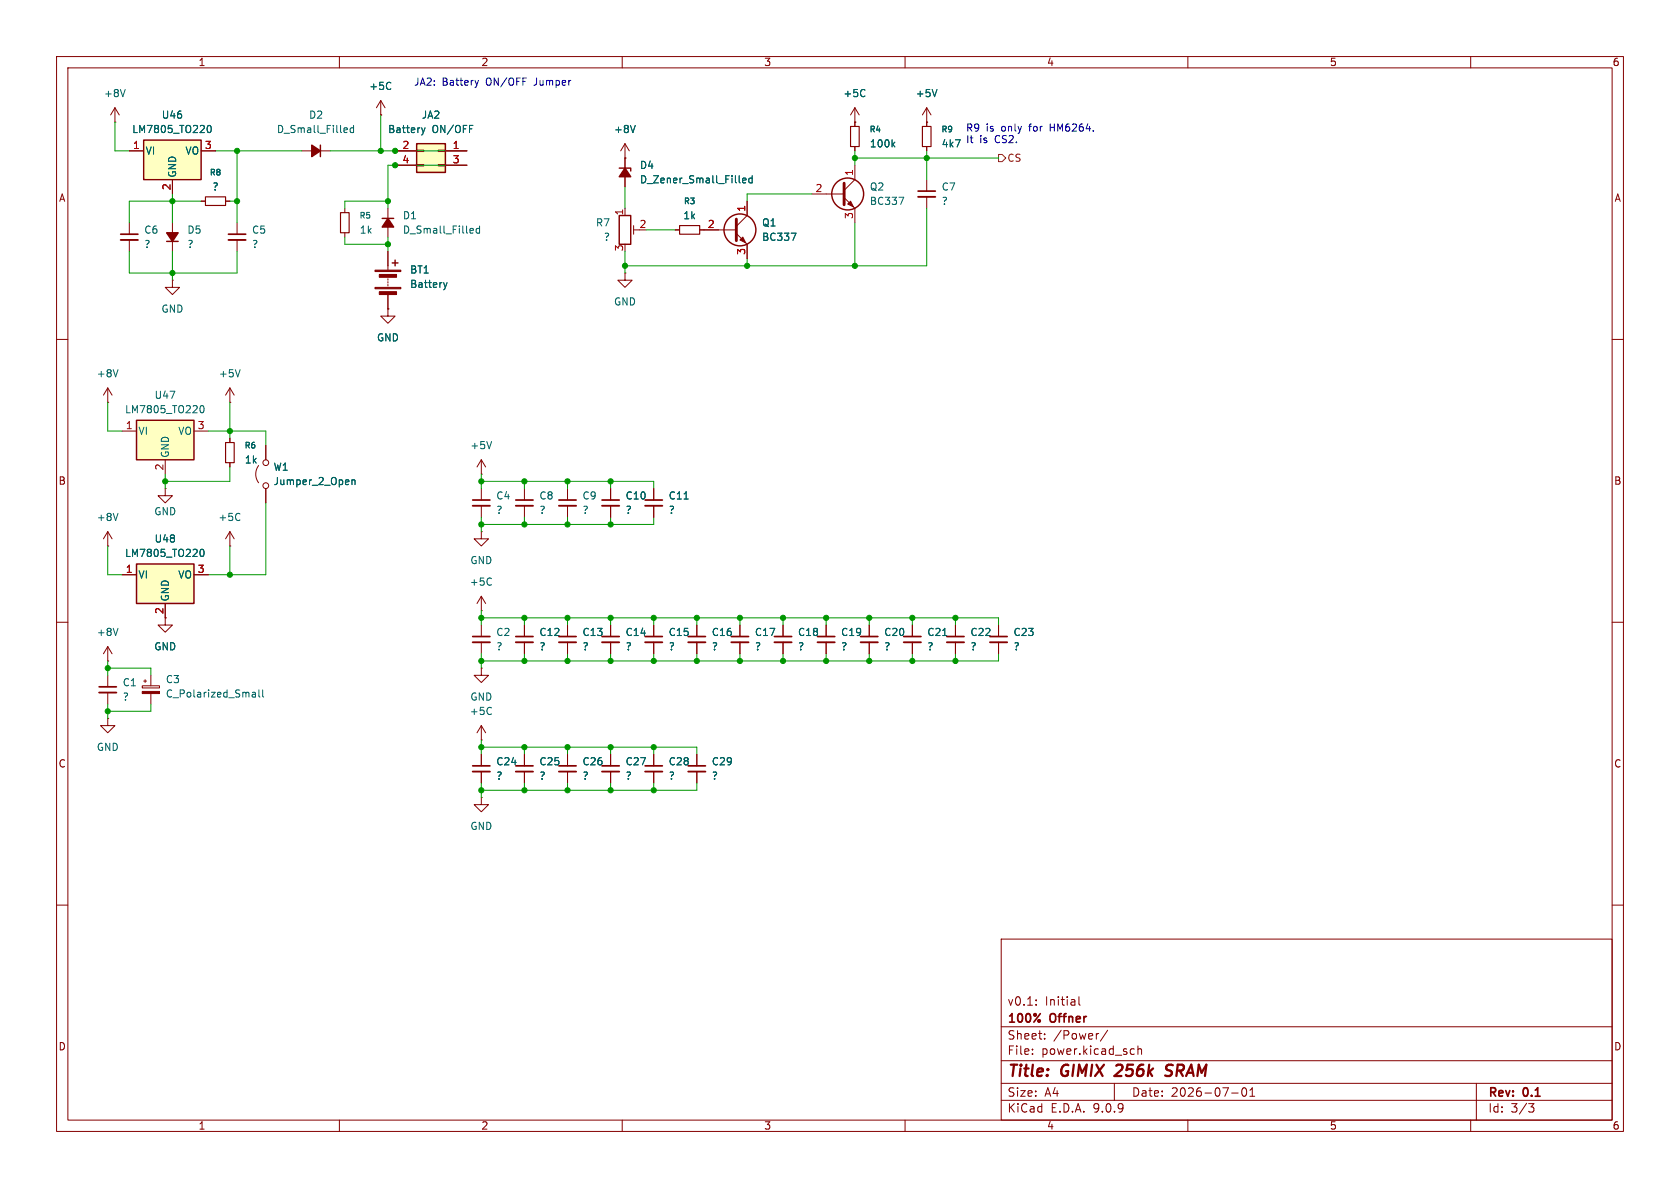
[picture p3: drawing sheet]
<svg xmlns="http://www.w3.org/2000/svg" width="297mm" height="210mm" viewBox="0 0 297 210" stroke-linecap="round" stroke-linejoin="round" font-family="sans-serif">
<g fill="none" stroke="#840000" stroke-width=".18">
<path d="M10 10h277v190h-277zM12 12h273v186h-273zM60 10v2M110 10v2M160 10v2M210 10v2M260 10v2M10 60h2M285 60h2M29.2 86.4v1.2h1.3l-1.3 1.3-1.3-1.3h1.3M29.2 86.4h.1M40.6 96.5h.1"/>
<path d="M40.6 94l-.7 1.3M40.6 94l.8 1.3M40.6 94v2.5M10 110h2M285 110h2M10 160h2M177 166h108v32h-108zM183.2 177.6v.1M183.2 176.8v.1M190.7 176.2v1.3l.3 .2M285 160h2M60 198v2"/>
<path d="M110 198v2M160 198v2M177 194.5h108M177 191.5h108M177 187.5h108M177 181.5h108M182.5 186.3v.1M182.5 185.5v.1M184.7 183.6v.1M184.7 182.8v.1M194.2 182.7l-.2 .1M195.8 182.1l-1.3 2"/>
<path d="M197 191.5v3M200.1 185.4l.4 .1M200.5 186.3l-.4 .1M201.2 185.5l.2-.1 .3 .1 .1 .9M201.2 184.9v1.5M210 198v2M217.7 193.2h1.2M219.7 192.4l.2-.1a.81 .81 0 0 1 .6 .6 .81 .81 0 0 1-.3 .8l-.2 .1a.81 .81 0 0 1-.3-1.4zM221 193.8h.8M221 192.7l.4-.4v1.5M260 198v2M261 191.5v6.5"/>
<path d="M270.2 195.1h1l-.5 .6 .4 .1 .1 .5-.3 .3h-.4"/>
</g>
<path d="M198.3 189.1l-1.3 1.1h1.3M207 190a.85 .85 0 0 1-1 .1M207.1 188.2l-.7 .1a.46 .46 0 0 0-.3 .5 .46 .46 0 0 0 .4 .4l.5 .2" fill="none" stroke="#840000" stroke-width=".4"/>
<path d="M42.2 90.7l.2 .2M42.4 91.9l-.2 .1" fill="none" stroke="#006464" stroke-width=".18"/>
<path d="M24.1 99.7h10.2v7h-10.2z" fill="#ffffc2"/>
<path d="M24.1 99.7h10.2v7h-10.2z" fill="none" stroke="#840000" stroke-width=".25"/>
<g fill="none" stroke="#840000" stroke-width=".18">
<path d="M40.6 71.1h.1M40.6 68.6v2.5M40.6 77.5v.7M40.6 68.6l-.7 1.3M40.6 68.6l.8 1.3M47 78.7v2.6M19 96.5h.1M19 94l-.7 1.3M19 94l.8 1.3M19 94v2.5M40.6 81.8v.8M45.7 82.3a2.54 2.54 0 0 0 0 3"/>
<path d="M47 86.4v2.5M21.6 101.6h2.5M29.2 106.7v2.5M34.3 101.6h2.5M85.1 108h.1M85.1 105.4l-.8 1.3M85.1 105.4l.8 1.3M85.1 105.4v2.6M85.1 110.5v2M85.1 113.5v2.1M92.7 110.5v2M92.7 113.5v2.1"/>
<path d="M100.3 110.5v2M100.3 113.5v2.1M107.9 110.5v2M107.9 113.5v2.1M115.6 110.5v2M115.6 113.5v2.1M130.8 110.5v2M130.8 113.5v2.1M146 110.5v2M146 113.5v2.1M153.7 110.5v2M153.7 113.5v2.1"/>
<circle cx="47" cy="85.9" r=".51"/>
<circle cx="47" cy="81.8" r=".51"/>
</g>
<path d="M42.5 65.3l-.5 1.3M20.9 90.7l-.5 1.3M35.5 97.2l.2-.1a.68 .68 0 0 1 .4 .6 .68 .68 0 0 1-.4 .7 .84 .84 0 0 1-.2-1.2zM62.2 84.8v.9M62.2 84.9l.2-.1 .3 .1 .1 .8M86.6 102.2l.3 .1M86.9 103.3l-.3 .1" fill="none" stroke="#006464" stroke-width=".18"/>
<path d="M83.6 112.5h3M91.2 112.5h3M98.8 112.5h3.1M106.4 112.5h3.1M114 112.5h3.1M129.3 112.5h3M144.5 112.5h3.1M152.1 112.5h3.1" fill="none" stroke="#840000" stroke-width=".3"/>
<path d="M83.6 113.5h3M91.2 113.5h3M98.8 113.5h3.1M106.4 113.5h3.1M114 113.5h3.1M129.3 113.5h3M144.5 113.5h3.1M152.1 113.5h3.1" fill="none" stroke="#840000" stroke-width=".33"/>
<path d="M39.9 78.2h1.5v3.6h-1.5z" fill="none" stroke="#840000" stroke-width=".2"/>
<path d="M24.1 74.3h10.2v7h-10.2z" fill="#ffffc2"/>
<path d="M109.5 38.1h2v5.1h-2zM109.5 29.7h2v.5M24.1 74.3h10.2v7h-10.2z" fill="none" stroke="#840000" stroke-width=".25"/>
<g fill="none" stroke="#840000" stroke-width=".18">
<path d="M67.3 17.8l-.8 1.3M67.3 17.8l.8 1.3M67.3 17.8v2.5M151.1 19.1v3.3M151.1 19.1l-.7 1.2M151.1 19.1l.8 1.2M163.8 19.1v2.5M163.8 19.1l-.7 1.2M163.8 19.1l.8 1.2M35.6 35.6h.7M39.9 35.6h.7M41.9 39.4v2"/>
<path d="M61 36.8v.8M67.3 20.3h.1M110.5 27.9h.1M110.5 25.4l-.8 1.3M110.5 25.4l.8 1.3M110.5 25.4v7.6M110.5 36.8v1.3M112 39.9v1.5M151.1 21.6h.1M151.1 25.9v.8M163.8 21.6h.1M163.8 31.8v2"/>
<path d="M163.8 34.8v2M41.9 42.4v2.1M61 41.1v.8M112 40.6h1M119.4 40.6h.7M123.7 40.6h.8M19 71.1h.1M19 68.6l-.7 1.3M19 68.6l.8 1.3M19 68.6v2.5M21.6 76.2h2.5M34.3 76.2h2.5"/>
<path d="M29.2 81.3v2.5M85.1 83.8h.1M85.1 94v1.3h1.3l-1.3 1.2-1.3-1.2h1.3M85.1 94h.1M85.1 81.3l-.8 1.3M85.1 81.3l.8 1.3M85.1 81.3v2.5M85.1 86.4v2M85.1 89.4v2M92.7 86.4v2M92.7 89.4v2M100.3 86.4v2"/>
<path d="M100.3 89.4v2M107.9 86.4v2M107.9 89.4v2M115.6 86.4v2M115.6 89.4v2M19 116.8h.1M19 114.3v2.5M19 119.4v2M19 114.3l-.7 1.3M19 114.3l.8 1.3M26.7 119.4v1.8M29.2 109.2v1.3h1.3l-1.3 1.3-1.3-1.3h1.3"/>
<path d="M85.1 118.1v1.3h1.3l-1.3 1.3-1.3-1.3h1.3M85.1 118.1h.1M123.2 110.5v2M123.2 113.5v2.1M138.4 110.5v2M138.4 113.5v2.1M161.3 110.5v2M161.3 113.5v2.1M168.9 110.5v2M168.9 113.5v2.1M19 127v1.3h1.3l-1.3 1.2-1.2-1.2h1.2M19 127h.1"/>
<path d="M19 122.4v2.1M25.1 121.2h3.1v.4h-3.1zM25.4 120.4h.5M25.7 120.1v.6M26.7 122.6v1.9M85.1 130.8h.1M85.1 128.3v2.5M85.1 133.4v2M85.1 136.4v2M85.1 128.3l-.8 1.2M85.1 128.3l.8 1.2M92.7 133.4v2"/>
<path d="M92.7 136.4v2M100.3 133.4v2M100.3 136.4v2M107.9 133.4v2M107.9 136.4v2M115.6 133.4v2M115.6 136.4v2M123.2 133.4v2M123.2 136.4v2M85.1 141v1.2h1.3l-1.3 1.3-1.3-1.3h1.3M85.1 141h.1"/>
</g>
<g fill="none" stroke="#006464" stroke-width=".18">
<path d="M68.9 14.5l.2 .2M69.1 15.7l-.2 .1M152.7 15.8l.2 .1M152.9 17l-.2 .1M165.6 15.8l-.4 1.3M112.3 22.2l-.4 1.2M131.3 31.9l.6-.1-.1-.3h-.3l-.2 .2v.6h.5M133 31.5h-.4l-.2 .2 .1 .6h.5M133 31.1v1.2M157.8 25.5l.4 .5M158.2 25.1l-.5 .5M20.9 65.3l-.5 1.3"/>
<path d="M35.5 71.8l.2-.1a.68 .68 0 0 1 .4 .6 .68 .68 0 0 1-.4 .7 .84 .84 0 0 1-.2-1.2zM86.9 78l-.4 1.3M120.9 88.2h.8M20.9 111.1l-.5 1.2M166.7 112.3h.7M44.7 122.4h.4l.1 .8M45.2 123.2h-.5M45.2 122.7h-.5M45.8 122v1l.2 .2M46.4 122v1l.2 .2M86.6 125l.3 .2M86.9 126.2l-.3 .1"/>
</g>
<path d="M36.3 34.8h3.6v1.5h-3.6zM60.2 37.6h1.5v3.5h-1.5zM120.1 39.9h3.6v1.5h-3.6zM150.4 22.4h1.5v3.5h-1.5z" fill="none" stroke="#840000" stroke-width=".2"/>
<path d="M110.5 29.7l1 1.5h-2z" fill="#840000" stroke="#840000" stroke-width=".25"/>
<g fill="none" stroke="#840000" stroke-width=".3">
<path d="M162.3 33.8h3.1M40.4 41.4h3M83.6 88.4h3M91.2 88.4h3M98.8 88.4h3.1M106.4 88.4h3.1M114 88.4h3.1M121.7 112.5h3M136.9 112.5h3.1M159.8 112.5h3M167.4 112.5h3M17.5 121.4h3.1"/>
<path d="M83.6 135.4h3M91.2 135.4h3M98.8 135.4h3.1M106.4 135.4h3.1M114 135.4h3.1M121.7 135.4h3"/>
</g>
<g fill="none" stroke="#840000" stroke-width=".33">
<path d="M162.3 34.8h3.1M40.4 42.4h3M83.6 89.4h3M91.2 89.4h3M98.8 89.4h3.1M106.4 89.4h3.1M114 89.4h3.1M121.7 113.5h3M136.9 113.5h3.1M159.8 113.5h3M167.4 113.5h3M17.5 122.4h3.1"/>
<path d="M83.6 136.4h3M91.2 136.4h3M98.8 136.4h3.1M106.4 136.4h3.1M114 136.4h3.1M121.7 136.4h3"/>
</g>
<path d="M25.1 122.2h3.1v.4h-3.1z" fill="#840000" stroke="#840000" stroke-width=".18"/>
<path d="M73.7 25.4h5v5.1h-5z" fill="#ffffc2"/>
<g fill="none" stroke="#840000" stroke-width=".25">
<path d="M56.6 25.7v2M73.7 25.4h5v5.1h-5zM29.5 42.7h2"/>
<circle cx="130.8" cy="40.6" r="2.82"/>
</g>
<g fill="none" stroke="#840000" stroke-width=".18">
<path d="M30.5 39.4v5.1M53.3 26.7h5.1M69.8 26.7h3.9M69.8 29.2h3.9M73.7 26.5h1.2v.3h-1.2zM73.7 29.1h1.2v.2h-1.2zM77.5 26.5h1.2v.3h-1.2zM77.5 29.1h1.2v.2h-1.2zM78.7 26.7h3.8M78.7 29.2h3.8M132.1 35.6v2.5l-1.9 1.9M163.8 21.6v.8"/>
<path d="M163.8 25.9v.8M30.5 49.5v1.3h1.2l-1.2 1.3-1.3-1.3h1.3M30.5 49.5h.1M124.5 40.6h5.7M130.2 41.3l1.9 1.9v2.5M176.5 110.5v2M176.5 113.5v2.1"/>
</g>
<path d="M61.2 22.6l.2 .3-.6 .1M61.4 23.4h-.2M62.5 22.2v1.2M62.5 22.7l-.4-.1-.2 .2 .1 .6h.5M74.5 22.6l.3 .8M74.8 23.4l-.1 .4M75.1 22.6l-.3 .8M139.9 41.2h.8l-.5 1.3" fill="none" stroke="#006464" stroke-width=".18"/>
<path d="M175 112.5h3.1" fill="none" stroke="#840000" stroke-width=".3"/>
<path d="M175 113.5h3.1" fill="none" stroke="#840000" stroke-width=".33"/>
<path d="M163.1 22.4h1.5v3.5h-1.5z" fill="none" stroke="#840000" stroke-width=".2"/>
<path d="M130.2 38.7v3.8" fill="none" stroke="#840000" stroke-width=".51"/>
<path d="M130.8 42.4l.5-.5 .5 1z" fill="#840000" stroke="#840000" stroke-width=".18"/>
<g fill="#840000" stroke="#840000" stroke-width=".25">
<path d="M55.1 25.7l1.5 1-1.5 1z"/>
<path d="M29.5 41.1h2l-1 1.6z"/>
</g>
<path d="M25.4 24.8h10.2v7h-10.2z" fill="#ffffc2"/>
<g fill="none" stroke="#840000" stroke-width=".25">
<path d="M25.4 24.8h10.2v7h-10.2zM67.6 38.6h2M69.3 46.5h1.1M69.8 46v1"/>
<circle cx="149.9" cy="34.3" r="2.82"/>
</g>
<g fill="none" stroke="#840000" stroke-width=".18">
<path d="M20.3 19.1l-.7 1.2M20.3 19.1l.8 1.2M20.3 19.1v2.5M20.3 21.6h.1M22.9 26.7h2.5M22.9 39.4v2M30.5 31.8v2.5M35.6 26.7h2.5M35.6 35.6h.7M39.9 35.6h.7M67.3 20.3h.1M68.6 36.8v5.1"/>
<path d="M69.8 26.7h3.9M69.8 29.2h3.9M78.7 26.7h3.8M78.7 29.2h3.8M110.5 27.9h.1M110.5 27.9v1.8M110.5 31.2v1.8M132.1 35.6v2.5M143.5 34.3h5.7M149.2 34.9l1.9 1.9v2.6M151.1 21.6h.1M151.1 29.2v2.6l-1.9 1.9"/>
<path d="M151.1 21.6v.8M151.1 25.9v.8M163.8 21.6h.1M163.8 21.6v.8M163.8 25.9v.8M22.9 42.4v2.1M68.6 54.6v1.3h1.2l-1.2 1.3-1.3-1.3h1.3M68.6 54.6h.1M68.6 44.5v3.3M68.6 49.3v.2M68.6 49.8v.2M68.6 50.3v.2"/>
<path d="M68.6 52.1v2.5M110.5 48.3v1.2h1.3l-1.3 1.3-1.3-1.3h1.3M110.5 48.3h.1M119.4 40.6h.7M123.7 40.6h3.3M132.1 43.2v2.5M40.6 77.5v.7M47 78.7v2.6M40.6 81.8v.8M47 86.4v2.5M107.9 86.4v2M107.9 89.4v2"/>
<path d="M115.6 86.4v2M115.6 89.4v2M21.6 101.6h2.5M29.2 106.7v2.5M34.3 101.6h2.5M92.7 110.5v2M92.7 113.5v2.1M100.3 110.5v2M100.3 113.5v2.1M107.9 110.5v2M107.9 113.5v2.1M115.6 110.5v2"/>
<path d="M115.6 113.5v2.1M123.2 110.5v2M123.2 113.5v2.1M130.8 110.5v2M130.8 113.5v2.1M138.4 110.5v2M138.4 113.5v2.1M146 110.5v2M146 113.5v2.1M153.7 110.5v2M153.7 113.5v2.1M161.3 110.5v2"/>
<path d="M161.3 113.5v2.1M168.9 110.5v2M168.9 113.5v2.1M176.5 110.5v2M176.5 113.5v2.1M85.1 133.4v2M85.1 136.4v2M92.7 133.4v2M92.7 136.4v2M100.3 133.4v2M100.3 136.4v2M107.9 133.4v2"/>
<path d="M107.9 136.4v2M115.6 133.4v2M115.6 136.4v2M123.2 133.4v2M123.2 136.4v2"/>
</g>
<g fill="none" stroke="#006464" stroke-width=".18">
<path d="M22.1 15.8l-.4 1.3M68.9 14.5l.2 .2M69.1 15.7l-.2 .1M152.7 15.8l.2 .1M152.9 17l-.2 .1M165.6 15.8l-.4 1.3M36.8 22.2h.1a.68 .68 0 0 1 .5 .6 .68 .68 0 0 1-.5 .6 .84 .84 0 0 1-.1-1.2zM74.5 22.6l.3 .8M74.8 23.4l-.1 .4M75.1 22.6l-.3 .8M84.8 39.9v1.3M112.3 22.2l-.4 1.2"/>
<path d="M131.3 31.9l.6-.1-.1-.3h-.3l-.2 .2v.6h.5M133 31.5h-.4l-.2 .2 .1 .6h.5M133 31.1v1.2M157.8 25.5l.4 .5M158.2 25.1l-.5 .5M158.9 34.9h.9l-.6 1.2M78.4 50l.3 .8M78.7 50.8l-.2 .4M79 50l-.3 .8M83.5 40.4l.2 .3-.6 .1M83.6 41.2h-.1M84.8 40.4h-.4l-.2 .2 .1 .6h.5"/>
<path d="M139.9 41.2h.8l-.5 1.3M35.5 97.2l.2-.1a.68 .68 0 0 1 .4 .6 .68 .68 0 0 1-.4 .7 .84 .84 0 0 1-.2-1.2zM62.2 84.8v.9M62.2 84.9l.2-.1 .3 .1 .1 .8M120.9 88.2h.8M166.7 112.3h.7"/>
</g>
<path d="M68.6 38.6l1 1.5h-2z" fill="#840000" stroke="#840000" stroke-width=".25"/>
<g fill="#840000" stroke="#840000" stroke-width=".18">
<path d="M66.3 47.8h4.6v.2h-4.6z"/>
<path d="M66.3 50.8h4.6v.3h-4.6z"/>
<path d="M67.1 48.5h3v.5h-3z"/>
<path d="M67.1 51.6h3v.5h-3z"/>
<path d="M150.4 35.6l.5 1-1-.5z"/>
</g>
<path d="M21.3 41.4h3.1" fill="none" stroke="#840000" stroke-width=".3"/>
<path d="M21.3 42.4h3.1" fill="none" stroke="#840000" stroke-width=".33"/>
<path d="M149.2 32.4v3.8" fill="none" stroke="#840000" stroke-width=".51"/>
<path d="M176.5 27.3h.7l.6 .6-.6 .7h-.7z" fill="none" stroke="#725600" stroke-width=".18"/>
<g fill="none" stroke="#009600" stroke-width=".18">
<path d="M20.3 21.6v5.1h2.6M30.5 34.3v5.1M35.6 35.6h-12.7v3.8M38.1 26.7h15.2M40.6 35.6h1.3M41.9 26.7v12.7M58.4 26.7h24.1M67.3 20.3v6.4M68.6 35.6h-7.6v1.2M82.5 29.2h-13.9v7.6M110.5 33v3.8M143.5 34.3h-11.4v1.3"/>
<path d="M151.1 27.9h25.4M151.1 26.7v2.5M151.1 39.4v7.6M163.8 36.8v10.2h-53.3M163.8 26.7v5.1M22.9 44.5v3.8h19v-3.8M30.5 44.5v5M61 41.9v1.3h7.6M68.6 41.9v2.6M110.5 44.5v3.8M114.3 40.6h5.1M132.1 45.7v1.3"/>
<path d="M19 71.1v5.1h2.6M36.8 76.2h10.2v2.5M40.6 71.1v6.4M19 96.5v5.1h2.6M29.2 83.8v2.6M40.6 82.6v2.5h-11.4M40.6 96.5v5.1M47 88.9v12.7h-10.2M85.1 83.8v2.6M85.1 91.4v2.6M85.1 85.1h30.5v1.3M92.7 85.1v1.3"/>
<path d="M92.7 91.4v1.3M100.3 85.1v1.3M100.3 91.4v1.3M107.9 85.1v1.3M107.9 91.4v1.3M115.6 91.4v1.3h-30.5M19 116.8v2.6M19 118.1h7.7v1.3M85.1 108v2.5M85.1 115.6v2.5M85.1 109.2h91.4v1.3M92.7 109.2v1.3"/>
<path d="M92.7 115.6v1.2M100.3 109.2v1.3M100.3 115.6v1.2M107.9 109.2v1.3M107.9 115.6v1.2M115.6 109.2v1.3M115.6 115.6v1.2M123.2 109.2v1.3M123.2 115.6v1.2M130.8 109.2v1.3M130.8 115.6v1.2M138.4 109.2v1.3"/>
<path d="M138.4 115.6v1.2M146 109.2v1.3M146 115.6v1.2M153.7 109.2v1.3M153.7 115.6v1.2M161.3 109.2v1.3M161.3 115.6v1.2M168.9 109.2v1.3M168.9 115.6v1.2M176.5 115.6v1.2h-91.4M19 124.5v2.5M26.7 124.5v1.2h-7.7"/>
<path d="M85.1 130.8v2.6M85.1 138.4v2.6M85.1 132.1h38.1v1.3M92.7 132.1v1.3M92.7 138.4v1.3M100.3 132.1v1.3M100.3 138.4v1.3M107.9 132.1v1.3M107.9 138.4v1.3M115.6 132.1v1.3M115.6 138.4v1.3M123.2 138.4v1.3h-38.1"/>
</g>
<path d="M84.6 14.2l-.3 .9" fill="none" stroke="#0000c2" stroke-width=".18"/>
<g fill="#009600" stroke="#009600" stroke-width=".18">
<circle cx="163.8" cy="27.9" r=".46"/>
<circle cx="168.9" cy="109.2" r=".46"/>
<circle cx="168.9" cy="116.8" r=".46"/>
<circle cx="151.1" cy="27.9" r=".46"/>
<circle cx="132.1" cy="47" r=".46"/>
<circle cx="151.1" cy="47" r=".46"/>
<circle cx="69.8" cy="29.2" r=".46"/>
<circle cx="68.6" cy="35.6" r=".46"/>
<circle cx="110.5" cy="47" r=".46"/>
<circle cx="69.8" cy="26.7" r=".46"/>
<circle cx="67.3" cy="26.7" r=".46"/>
<circle cx="107.9" cy="109.2" r=".46"/>
<circle cx="115.6" cy="109.2" r=".46"/>
<circle cx="100.3" cy="116.8" r=".46"/>
<circle cx="107.9" cy="116.8" r=".46"/>
<circle cx="153.7" cy="109.2" r=".46"/>
<circle cx="161.3" cy="109.2" r=".46"/>
<circle cx="146" cy="109.2" r=".46"/>
<circle cx="130.8" cy="116.8" r=".46"/>
<circle cx="138.4" cy="109.2" r=".46"/>
<circle cx="130.8" cy="109.2" r=".46"/>
<circle cx="138.4" cy="116.8" r=".46"/>
<circle cx="146" cy="116.8" r=".46"/>
<circle cx="153.7" cy="116.8" r=".46"/>
<circle cx="161.3" cy="116.8" r=".46"/>
<circle cx="107.9" cy="92.7" r=".46"/>
<circle cx="107.9" cy="85.1" r=".46"/>
<circle cx="100.3" cy="85.1" r=".46"/>
<circle cx="85.1" cy="92.7" r=".46"/>
<circle cx="107.9" cy="132.1" r=".46"/>
<circle cx="100.3" cy="109.2" r=".46"/>
<circle cx="92.7" cy="116.8" r=".46"/>
<circle cx="92.7" cy="139.7" r=".46"/>
<circle cx="92.7" cy="132.1" r=".46"/>
<circle cx="115.6" cy="139.7" r=".46"/>
<circle cx="115.6" cy="132.1" r=".46"/>
<circle cx="123.2" cy="116.8" r=".46"/>
<circle cx="123.2" cy="109.2" r=".46"/>
<circle cx="115.6" cy="116.8" r=".46"/>
<circle cx="100.3" cy="132.1" r=".46"/>
<circle cx="100.3" cy="139.7" r=".46"/>
<circle cx="107.9" cy="139.7" r=".46"/>
<circle cx="85.1" cy="116.8" r=".46"/>
<circle cx="92.7" cy="109.2" r=".46"/>
<circle cx="92.7" cy="85.1" r=".46"/>
<circle cx="92.7" cy="92.7" r=".46"/>
<circle cx="100.3" cy="92.7" r=".46"/>
<circle cx="85.1" cy="85.1" r=".46"/>
<circle cx="85.1" cy="109.2" r=".46"/>
<circle cx="85.1" cy="132.1" r=".46"/>
<circle cx="85.1" cy="139.7" r=".46"/>
<circle cx="19" cy="125.7" r=".46"/>
<circle cx="19" cy="118.1" r=".46"/>
<circle cx="40.6" cy="76.2" r=".46"/>
<circle cx="40.6" cy="101.6" r=".46"/>
<circle cx="29.2" cy="85.1" r=".46"/>
<circle cx="41.9" cy="26.7" r=".46"/>
<circle cx="30.5" cy="35.6" r=".46"/>
<circle cx="30.5" cy="48.3" r=".46"/>
<circle cx="68.6" cy="43.2" r=".46"/>
<circle cx="41.9" cy="35.6" r=".46"/>
</g>
<g font-size="2.8" fill="#840000">
<text x="178" y="190.9">Title:</text>
<text x="187.7" y="190.9">GIMIX</text>
<text x="198.1" y="190.9">256k</text>
<text x="207.7" y="190.9">SRAM</text>
</g>
<g font-size="2.1" fill="#840000">
<text x="178" y="178">v0.1:</text>
<text x="184.7" y="178">Initial</text>
<text x="178" y="184">Sheet:</text>
<text x="178" y="181.2">100%</text>
<text x="185.7" y="181.2">Offner</text>
<text x="186.2" y="184">/Power/</text>
<text x="178" y="186.7">File:</text>
<text x="184.1" y="186.7">power.kicad_sch</text>
<text x="178" y="196.9">KiCad</text>
<text x="178" y="194.1">Size:</text>
<text x="184.7" y="194.1">A4</text>
<text x="185.7" y="196.9">E.D.A.</text>
<text x="193.3" y="196.9">9.0.9</text>
<text x="200" y="194.1">Date:</text>
<text x="207" y="194.1">2026-07-01</text>
<text x="263" y="194.3">Rev:</text>
<text x="263" y="196.9">Id:</text>
<text x="267.1" y="196.9">3/3</text>
<text x="269.4" y="194.3">0.1</text>
</g>
<g font-size="1.8" fill="#840000">
<text x="35" y="11.9">1</text>
<text x="85" y="11.9">2</text>
<text x="135" y="11.9">3</text>
<text x="185" y="11.9">4</text>
<text x="235" y="11.9">5</text>
<text x="285" y="11.9">6</text>
<text x="10.3" y="35.9">A</text>
<text x="285.3" y="35.9">A</text>
<text x="10.3" y="85.9">B</text>
<text x="285.3" y="85.9">B</text>
<text x="10.3" y="135.9">C</text>
<text x="285.3" y="135.9">C</text>
<text x="10.3" y="185.9">D</text>
<text x="285.3" y="185.9">D</text>
<text x="35" y="199.9">1</text>
<text x="85" y="199.9">2</text>
<text x="135" y="199.9">3</text>
<text x="185" y="199.9">4</text>
<text x="235" y="199.9">5</text>
<text x="285" y="199.9">6</text>
</g>
<g font-size="1.8" fill="#006464">
<text x="18.3" y="17.4">+8V</text>
<text x="65.2" y="16.1">+5C</text>
<text x="149" y="17.4">+5C</text>
<text x="161.8" y="17.4">+5V</text>
<text x="23.3" y="23.7">LM7805_TO220</text>
<text x="28.5" y="21.2">U46</text>
<text x="48.9" y="23.7">D_Small_Filled</text>
<text x="54.5" y="21.2">D2</text>
<text x="68.5" y="23.7">Battery</text>
<text x="74.5" y="21.2">JA2</text>
<text x="76.4" y="23.7">ON/OFF</text>
<text x="108.5" y="23.7">+8V</text>
<text x="25.7" y="27.5">VI</text>
<text x="32.7" y="27.5">VO</text>
<text x="153.7" y="26.3">100k</text>
<text x="166.4" y="26.3">4k7</text>
<text x="31.3" y="31.5" transform="rotate(-90 31.3 31.5)">GND</text>
<text x="37.5" y="33.9">?</text>
<text x="113" y="30.1">D4</text>
<text x="113" y="32.6">D_Zener_Small_Filled</text>
<text x="153.7" y="33.9">Q2</text>
<text x="166.4" y="33.9">C7</text>
<text x="25.4" y="41.5">C6</text>
<text x="33" y="41.5">D5</text>
<text x="44.5" y="41.5">C5</text>
<text x="63.5" y="41.5">1k</text>
<text x="71.1" y="39">D1</text>
<text x="71.1" y="41.5">D_Small_Filled</text>
<text x="105.3" y="40.2">R7</text>
<text x="120.7" y="39">1k</text>
<text x="134.6" y="40.2">Q1</text>
<text x="153.7" y="36.4">BC337</text>
<text x="166.4" y="36.4">?</text>
<text x="25.4" y="44">?</text>
<text x="33" y="44">?</text>
<text x="44.5" y="44">?</text>
<text x="106.6" y="42.8">?</text>
<text x="134.6" y="42.8">BC337</text>
<text x="72.4" y="48.6">BT1</text>
<text x="72.4" y="51.1">Battery</text>
<text x="28.4" y="55.5">GND</text>
<text x="108.5" y="54.2">GND</text>
<text x="66.5" y="60.6">GND</text>
<text x="17" y="66.9">+8V</text>
<text x="27.2" y="70.7">U47</text>
<text x="38.6" y="66.9">+5V</text>
<text x="22" y="73.3">LM7805_TO220</text>
<text x="24.4" y="77.1">VI</text>
<text x="31.4" y="77.1">VO</text>
<text x="30.1" y="81" transform="rotate(-90 30.1 81)">GND</text>
<text x="43.2" y="82.1">1k</text>
<text x="48.3" y="83.4">W1</text>
<text x="83.1" y="79.6">+5V</text>
<text x="48.3" y="86">Jumper_2_Open</text>
<text x="87.6" y="88.5">C4</text>
<text x="95.3" y="88.5">C8</text>
<text x="102.9" y="88.5">C9</text>
<text x="110.5" y="88.5">C10</text>
<text x="118.1" y="88.5">C11</text>
<text x="17" y="92.3">+8V</text>
<text x="27.2" y="91.3">GND</text>
<text x="38.5" y="92.3">+5C</text>
<text x="87.6" y="91">?</text>
<text x="95.3" y="91">?</text>
<text x="102.9" y="91">?</text>
<text x="110.5" y="91">?</text>
<text x="118.1" y="91">?</text>
<text x="22" y="98.7">LM7805_TO220</text>
<text x="27.2" y="96.1">U48</text>
<text x="83.1" y="99.9">GND</text>
<text x="24.4" y="102.5">VI</text>
<text x="30.1" y="106.4" transform="rotate(-90 30.1 106.4)">GND</text>
<text x="31.4" y="102.5">VO</text>
<text x="83" y="103.7">+5C</text>
<text x="17" y="112.6">+8V</text>
<text x="87.6" y="112.6">C2</text>
<text x="95.3" y="112.6">C12</text>
<text x="102.9" y="112.6">C13</text>
<text x="110.5" y="112.6">C14</text>
<text x="118.1" y="112.6">C15</text>
<text x="125.7" y="112.6">C16</text>
<text x="133.4" y="112.6">C17</text>
<text x="141" y="112.6">C18</text>
<text x="148.6" y="112.6">C19</text>
<text x="156.2" y="112.6">C20</text>
<text x="163.8" y="112.6">C21</text>
<text x="171.5" y="112.6">C22</text>
<text x="179.1" y="112.6">C23</text>
<text x="27.2" y="115.2">GND</text>
<text x="87.6" y="115.2">?</text>
<text x="95.3" y="115.2">?</text>
<text x="102.9" y="115.2">?</text>
<text x="110.5" y="115.2">?</text>
<text x="118.1" y="115.2">?</text>
<text x="125.7" y="115.2">?</text>
<text x="133.4" y="115.2">?</text>
<text x="141" y="115.2">?</text>
<text x="148.6" y="115.2">?</text>
<text x="156.2" y="115.2">?</text>
<text x="163.8" y="115.2">?</text>
<text x="171.5" y="115.2">?</text>
<text x="179.1" y="115.2">?</text>
<text x="21.6" y="121.5">C1</text>
<text x="21.6" y="124.1">?</text>
<text x="29.2" y="121">C3</text>
<text x="29.2" y="123.5">C_Polarized_Small</text>
<text x="83.1" y="124.1">GND</text>
<text x="83" y="126.6">+5C</text>
<text x="17" y="132.9">GND</text>
<text x="87.6" y="135.5">C24</text>
<text x="95.3" y="135.5">C25</text>
<text x="102.9" y="135.5">C26</text>
<text x="110.5" y="135.5">C27</text>
<text x="118.1" y="135.5">C28</text>
<text x="125.7" y="135.5">C29</text>
<text x="87.6" y="138">?</text>
<text x="95.3" y="138">?</text>
<text x="102.9" y="138">?</text>
<text x="110.5" y="138">?</text>
<text x="118.1" y="138">?</text>
<text x="125.7" y="138">?</text>
<text x="83.1" y="146.9">GND</text>
</g>
<g font-size="1.8" fill="#0000c2">
<text x="73.1" y="15.3">JA2:</text>
<text x="78.2" y="15.3">Battery</text>
<text x="86" y="15.3">ON/OFF</text>
<text x="94.7" y="15.3">Jumper</text>
<text x="170.7" y="23.5">R9</text>
<text x="174.3" y="23.5">is</text>
<text x="177.1" y="23.5">only</text>
<text x="182.2" y="23.5">for</text>
<text x="186.1" y="23.5">HM6264.</text>
<text x="170.7" y="25.5">It</text>
<text x="173.2" y="25.5">is</text>
<text x="176" y="25.5">CS2.</text>
</g>
<g font-size="1.8" fill="#a90000">
<text x="23.4" y="26.4">1</text>
<text x="36.1" y="26.4">3</text>
<text x="71" y="26.4">2</text>
<text x="71" y="29">4</text>
<text x="79.9" y="26.4">1</text>
<text x="79.9" y="29">3</text>
<text x="30.2" y="33.7" transform="rotate(-90 30.2 33.7)">2</text>
<text x="144.1" y="34">2</text>
<text x="150.9" y="31.2" transform="rotate(-90 150.9 31.2)">1</text>
<text x="110.2" y="38.2" transform="rotate(-90 110.2 38.2)">1</text>
<text x="113" y="40.4">2</text>
<text x="125" y="40.4">2</text>
<text x="131.8" y="37.5" transform="rotate(-90 131.8 37.5)">1</text>
<text x="150.9" y="38.8" transform="rotate(-90 150.9 38.8)">3</text>
<text x="110.2" y="44.5" transform="rotate(-90 110.2 44.5)">3</text>
<text x="131.8" y="45.2" transform="rotate(-90 131.8 45.2)">3</text>
<text x="22.2" y="75.9">1</text>
<text x="34.9" y="75.9">3</text>
<text x="29" y="83.3" transform="rotate(-90 29 83.3)">2</text>
<text x="22.2" y="101.3">1</text>
<text x="34.9" y="101.3">3</text>
<text x="29" y="108.7" transform="rotate(-90 29 108.7)">2</text>
</g>
<text font-size="1.8" fill="#725600" x="178" y="28.8">CS</text>
<g font-size="1.4" fill="#006464">
<text x="153.6" y="23.6">R4</text>
<text x="166.3" y="23.6">R9</text>
<text x="37" y="31.2">R8</text>
<text x="63.5" y="38.8">R5</text>
<text x="120.8" y="36.3">R3</text>
<text x="43.1" y="79.5">R6</text>
</g>
</svg>
